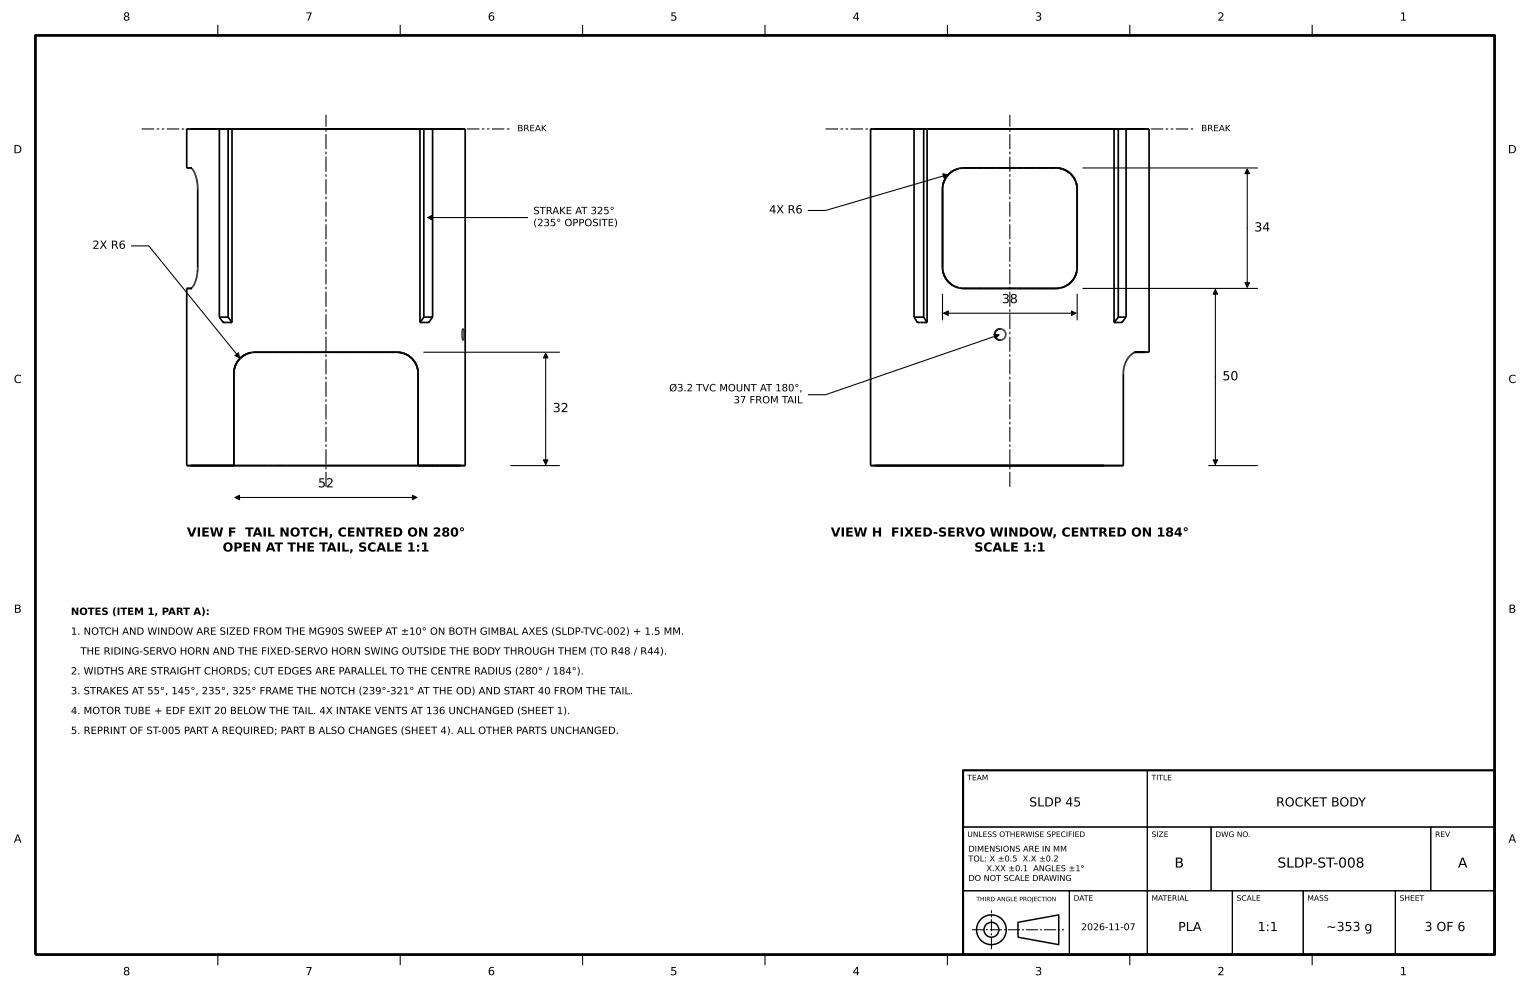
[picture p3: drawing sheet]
<svg xmlns="http://www.w3.org/2000/svg" width="432mm" height="279mm" viewBox="0 0 432 279" stroke-linecap="round" stroke-linejoin="round" font-family="sans-serif">
<g fill="none" stroke="#000" stroke-width=".48">
<path d="M52.7 36.4v11M52.7 36.4h.4M52.7 36.4h.1M52.7 36.4h.2M53.1 36.4h.9M53.1 36.4h.8M53.9 36.4h.1M53.9 36.4h.2M54 36.4h.1M54 36.4h.4M54.1 36.4h.1M54.1 36.4h.2"/>
<path d="M54.3 36.4h.1M54.3 36.4h.2M54.3 36.4h.3M54.5 36.4h.1M54.5 36.4h.4M54.6 36.4h2.6M54.6 36.4h.4M55.1 36.4h.6M55.2 36.4h.4zM55.6 36.4h.1M55.7 36.4h.1M55.7 36.4h.5"/>
<path d="M55.8 36.4h.8M55.9 36.4h.9M56.3 36.4h.6M56.7 36.4h.1M56.8 36.4h.2M56.8 36.4h.5M57 36.4h.7M57 36.4h.2M57.2 36.4h.1M57.3 36.4h.4M57.3 36.4h1.2M57.7 36.4h.6"/>
<path d="M57.7 36.4h.5M57.7 36.4h3.6M58.2 36.4h1.6M58.3 36.4h.2M58.5 36.4h.5M58.6 36.4h.4M59 36.4h1M59 36.4h.1M59.4 36.4h.2M59.8 36.4h2.4M59.8 36.4h.2M60 36.4h2.8"/>
<path d="M60 36.4h3M61.3 36.4h.1M61.3 36.4h.9M61.9 36.4v53.1M61.9 36.4h.6M61.9 36.4h1.1M61.9 36.4h1.4M61.9 36.4h2.5M62.2 36.4h.3M62.2 36.4h.6M62.5 36.4h.5M62.8 36.4h.6"/>
<path d="M62.8 36.4h1.3M63.3 36.4h1.1M63.4 36.4h.7M64.1 36.4h1.4M64.1 36.4h12.2M64.4 36.4v53.1M64.4 36.4h1.1M65.5 36.4v54.6M65.5 36.4h1.6M65.5 36.4h3M65.5 36.4h.1M65.5 36.4h6.1"/>
<path d="M67.2 36.4h.6M67.9 36.4h.6M68.5 36.4h6.7M68.7 36.4h.6M69.5 36.4h.6M70.4 36.4h1.2M71.6 36.4h.2M71.8 36.4h3.4M71.8 36.4h4.5M75.2 36.4h1.8M76.3 36.4h6.3M76.3 36.4h.7"/>
<path d="M77 36.4h2.2M77 36.4h7.4M79.2 36.4h.9M79.3 36.4h15.8M80.9 36.4h1.1M82.6 36.4h.5M82.6 36.4h1.9M83.2 36.4h.5M84.4 36.4h.5M84.4 36.4h1M84.5 36.4h.9M85.1 36.4h.5"/>
<path d="M85.4 36.4h.9M86.3 36.4h.5M86.3 36.4h.9M86.4 36.4h.9M86.9 36.4h.5M87.2 36.4h17.4M87.3 36.4h5.4M88.1 36.4h.5M88.9 36.4h.6M89.9 36.4h.5M90.7 36.4h1.2M91.9 36.4h.1"/>
<path d="M91.9 36.4h3.2M92.8 36.4h.9M94.8 36.4h.8M95.1 36.4h1.9M96.5 36.4h.4M97 36.4h1.8M97 36.4h.4M97 36.4h1.9M98.5 36.4h.4M98.8 36.4h3.6M98.9 36.4h1.9M98.9 36.4h.4"/>
<path d="M100.3 36.4h.4M100.8 36.4h.4M100.8 36.4h3.7M102.1 36.4h.4M102.4 36.4h4.6M102.7 36.4h.4M103.9 36.4h.4M104.4 36.4h.5M104.5 36.4h2.5M104.6 36.4h3M104.9 36.4h.1M104.9 36.4h7.7"/>
<path d="M107 36.4h.7M107 36.4h5.2M107.6 36.4h1.8M107.7 36.4h1.6M109.3 36.4h1.7M109.4 36.4h1.6M111 36.4h7.5M111 36.4h1.6M112.4 36.4h1.2M112.6 36.4h1.7M112.6 36.4h1.6M114 36.4h.6"/>
<path d="M114.2 36.4h.8M114.3 36.4h.7M114.6 36.4h.6M115 36.4h3.5M115 36.4h4.3M115.4 36.4h.6M116.2 36.4h.5M116.9 36.4h1.6M118.5 36.4h.1M118.5 36.4h.8M118.5 36.4v54.6M118.5 36.4h1.1"/>
<path d="M119.3 36.4h1.3M119.6 36.4v53.1M119.6 36.4h2.5M120.6 36.4h1.7M120.6 36.4h1.8M121 36.4h3.5M121 36.4h1.3M121 36.4h1.1M122.1 36.4v53.1M122.3 36.4h1.2M122.4 36.4h.6M123 36.4h4.1"/>
<path d="M123 36.4h.5M123.5 36.4h.5M124 36.4h.5M124 36.4h1M124.5 36.4h.5M124.5 36.4h3.4M125 36.4h2.1M127.1 36.4h.4M127.5 36.4h1.4M127.5 36.4h.4M127.5 36.4h1.1M127.9 36.4h.7"/>
<path d="M127.9 36.4h.1M127.9 36.4h1M128.6 36.4h.3M128.6 36.4h.5M128.9 36.4h.1M128.9 36.4h.2M128.9 36.4h.4M129 36.4h1.1M129.1 36.4h.1M129.1 36.4h.4M129.3 36.4h.2M129.5 36.4h.2"/>
<path d="M129.5 36.4h.3M129.6 36.4h.1M129.7 36.4h.1M129.8 36.4h.1M129.8 36.4h.3M129.9 36.4h.1M130 36.4h.1M130.1 36.4h1.2M130.1 36.4h1M130.1 36.4h.1M131.1 36.4h.1M131.2 36.4h.1"/>
<path d="M131.3 36.4h.1M131.3 36.4v95M245.7 36.4v95h.2M245.7 36.4h.6M245.7 36.4h.1M245.8 36.4h.1M245.8 36.4h.5M246 36.4h.1M246.3 36.4h.3M246.3 36.4h.4M246.6 36.4h.1M246.7 36.4h.2"/>
<path d="M246.7 36.4h.1M246.7 36.4h.5M246.9 36.4h1M246.9 36.4h.1M246.9 36.4h.3M247 36.4h.1M247.1 36.4h.1M247.1 36.4h.4M247.2 36.4h.2M247.2 36.4h.1M247.4 36.4h.1M247.4 36.4h.4"/>
<path d="M247.4 36.4h.3M247.5 36.4h.2M247.7 36.4h.2M247.7 36.4h.4M247.8 36.4h.3M247.9 36.4h.5M247.9 36.4h.1M248 36.4h1.1M248.1 36.4h.3M248.4 36.4h1.6M248.4 36.4h.4M248.8 36.4h.8"/>
<path d="M248.8 36.4h.3M249.1 36.4h2.4M249.1 36.4h.5M249.6 36.4h.9M249.6 36.4h.4M250 36.4h3.1M250 36.4h.5M250.5 36.4h.9M251.4 36.4h.6M251.4 36.4h.5M251.5 36.4h1.9M251.9 36.4h.6"/>
<path d="M252 36.4h.5M252.5 36.4h.6M253.1 36.4h.3h-1.2h1.3M253.1 36.4h5.4M253.4 36.4h5.5M253.5 36.4h5.4M258 36.4v53.1M258 36.4h.9M258 36.4h2.7M258.5 36.4h2.2M258.5 36.4h.4M258.9 36.4h.7"/>
<path d="M258.9 36.4h.8M259.6 36.4h1.6M259.7 36.4h1.4M260.7 36.4h3.8M260.7 36.4v53.1M260.7 36.4h1M261.1 36.4h4.7M261.2 36.4h2.4M261.7 36.4v54.6M261.7 36.4h1.9M263.6 36.4h.8M263.6 36.4h7.8"/>
<path d="M264.4 36.4h4.9M264.5 36.4h1.3M265.8 36.4h.1M265.8 36.4h.8M265.8 36.4h.2M266.3 36.4h.2M266.6 36.4h5.2M269.2 36.4h2.1M269.3 36.4h2.1M271.4 36.4h10.4M271.4 36.4h.3M271.6 36.4h.2"/>
<path d="M271.7 36.4h2M271.8 36.4h5.4M271.8 36.4h2.1M273.9 36.4h1.6M275.5 36.4h1.7M277.2 36.4h5.5M277.2 36.4h1.9M277.7 36.4h1.4M279.1 36.4h1.9M279.6 36.4h1.9M281.5 36.4h1.3M281.5 36.4h1.4"/>
<path d="M282.7 36.4h.4M282.7 36.4h.5M282.8 36.4h2.4M283.4 36.4h1.3zM284.5 36.4h.6M284.7 36.4h7.8M285.3 36.4h1.3h-1.3M287.2 36.4h1.3zM288.9 36.4h3.7M290.1 36.4h.6M292.1 36.4h.4M292.5 36.4h1.6"/>
<path d="M293.5 36.4h.5M294 36.4h.1M294 36.4h13.8M294.1 36.4h.1M294.1 36.4h5.8M294.3 36.4h-1.7h1.9M294.5 36.4h1.8M294.5 36.4h1.7M296.3 36.4h1.6M296.3 36.4h1.7M297.9 36.4h.9M298.4 36.4h.4"/>
<path d="M298.8 36.4h.5M299.3 36.4h.3M299.6 36.4h8.9M299.6 36.4h.3M299.9 36.4h.9M300.8 36.4h7M300.8 36.4h.5M303.8 36.4h.2M304 36.4h4.9M307.8 36.4h1.1M307.8 36.4h.8M308.5 36.4h.8"/>
<path d="M308.6 36.4h.8M308.9 36.4h3.5M308.9 36.4h.4M309.3 36.4h2.9M309.3 36.4h2.7h-.4M309.4 36.4h.1M309.4 36.4h1.7M311.1 36.4h1.3M311.1 36.4h.3M311.1 36.4h.5M311.6 36.4h.6M312.2 36.4h1.4"/>
<path d="M312.2 36.4h.8M312.4 36.4h.6M312.8 36.4h2.1M313 36.4h.6M313 36.4h2.4M313.6 36.4h.8M314.1 36.4h3.4M314.4 36.4v54.6M314.4 36.4h1.2M315.2 36.4h.7M315.4 36.4h.5M315.6 36.4v53.1"/>
<path d="M315.6 36.4h2.2M315.8 36.4h.5M315.9 36.4h.4M316.3 36.4h.6M316.4 36.4h.5M316.9 36.4h1M316.9 36.4h.4M316.9 36.4h-.3h.7M317.3 36.4h.6M317.3 36.4h.5M317.8 36.4v53.1M317.9 36.4h.4"/>
<path d="M317.9 36.4h2M318.3 36.4h.8M318.3 36.4h1M318.6 36.4h.5M319.1 36.4h.8M319.1 36.4h.2M319.3 36.4h1.2M319.3 36.4h.6M319.9 36.4h1.3M319.9 36.4h.4M320.3 36.4h.2M320.3 36.4h.9"/>
<path d="M320.5 36.4h.9M321.2 36.4h1M321.2 36.4h.6M321.4 36.4h.3M321.4 36.4h2.1M321.7 36.4h.3M321.8 36.4h.2M322 36.4h.1M322 36.4h.2M322 36.4h.4M322.2 36.4h.3M322.2 36.4h.2"/>
<path d="M322.4 36.4h.1M322.4 36.4h.3M322.5 36.4h.2M322.7 36.4h.4M322.7 36.4h.3M322.9 36.4h.1M323 36.4h.1M323.1 36.4h.1M323.1 36.4h.4M323.5 36.4h.3M323.8 36.4h.5M323.8 36.4h.3"/>
<path d="M324 36.4h.1M324.1 36.4h.1M324.2 36.4h.1M324.3 36.4h.1M324.3 36.4v63M52.7 47.4h1.2M52.7 47.4h.1M53.9 47.4h.1M53.9 47.4h.2M53.9 47.4l.6 .7 .6 1.2 .7 3.3v23.2l-.3 2.5-.8 2.2-.7 .8-1.3 .1M54 47.4h.1M266 53.4v22"/>
<path d="M266.1 52.1l-.1 1.3M266.2 51.9l-.1 .2M266.2 51.9h.1M266.3 51.6l-.1 .3M266.3 51.6h.1M266.3 51.4v.2M266.3 51.4h.1M266.4 51.2l-.1 .2M266.4 51.2h.1M266.5 51l-.1 .2M266.5 51h.1M266.6 50.7l-.1 .3"/>
<path d="M266.6 50.7h.1M266.7 50.5l-.1 .2M266.7 50.5h.1M266.8 50.3l-.1 .2M266.9 50.3l-.2 .2M266.9 50.3h.1M267 50.1l-.1 .2M267 50.1h.1M267.1 49.9l-.1 .2M267.1 49.9h.1M267.3 49.7l-.2 .2M267.3 49.7h.1"/>
<path d="M267.4 49.5l-.1 .2M267.4 49.5h.1M267.6 49.3l-.2 .2M267.6 49.3h.1M267.8 49.2l-.2 .1M267.8 49.1h.1M267.8 49.1l-.2 .2M267.9 49l-.1 .1M268 49h.1M268 49l-.2 .1M268.1 48.8l-.1 .2M268.1 48.8l-.2 .2"/>
<path d="M268.1 48.8h.1M268.3 48.6l-.2 .2M268.4 48.6h.1M268.4 48.6l-.3 .2M268.6 48.5l-.2 .1M268.6 48.5h.1M268.8 48.3l-.2 .2M269 48.2l-.2 .1M269 48.2h.1M269.2 48.1l-.2 .1M269.2 48.1h.1M269.5 48l-.3 .1"/>
<path d="M269.5 47.9h.1M269.5 47.9l-.3 .2M269.7 47.8l-.2 .2M269.7 47.8h.1M270 47.7l-.3 .1M270 47.7h.1M270.3 47.7h-.3M270.3 47.7h.1M270.5 47.6l-.2 .1M271.1 47.5l-.6 .1M271.1 47.5h-.3M273.8 47.4l-2.7 .1"/>
<path d="M273.8 47.4h3.7M277.5 47.4h9.4M286.9 47.4h1.9M288.8 47.4h9.7M298.5 47.4h.3M298.5 47.4h.2M298.7 47.4l.3 .1M298.8 47.4h.1M298.8 47.4l.2 .1M299 47.5h.1M299 47.5h.3M299.3 47.5h.1"/>
<path d="M299.3 47.5l.3 .1M299.6 47.6l.3 .1M299.6 47.6h.1M299.9 47.7l.2 .1M299.9 47.7h.1M299.9 47.7l.3 .1M300.1 47.8l.3 .1M300.1 47.8h.1M300.2 47.8l.2 .1M300.2 47.8l.3 .1M300.4 47.9l.2 .1M300.4 47.9h.1"/>
<path d="M300.5 47.9l.1 .1M300.5 47.9l.2 .2M300.6 48l.3 .1M300.6 48l.1 .1M300.7 48.1h.2M300.7 48.1l.3 .1M300.9 48.1l.2 .2M300.9 48.1l.1 .1M301 48.2l.1 .1M301 48.2l.3 .2M301.1 48.3l.2 .1M301.3 48.4h.1"/>
<path d="M301.3 48.4l.2 .1M301.3 48.4l.3 .2M301.5 48.5l.1 .1M301.5 48.5l.2 .2M301.6 48.6l.2 .1M301.6 48.6l.1 .1M301.7 48.7h.1M301.7 48.7l.3 .2M301.8 48.7l.2 .2M302 48.9l.2 .2M302 48.9h.1M302.2 49.1l.1 .1"/>
<path d="M302.2 49.1l.2 .2M302.3 49.2l.2 .2M302.3 49.2h.1M302.4 49.3l.1 .1M302.4 49.3l.1 .2M302.5 49.4l.2 .2M302.5 49.4v.1M302.5 49.5l.2 .1M302.5 49.5l.2 .2M302.7 49.6l.1 .2M302.7 49.6v.1M302.7 49.7l.1 .1"/>
<path d="M302.7 49.7l.2 .2M302.8 49.8l.2 .2M302.8 49.8l.1 .1M302.9 49.9l.1 .1M302.9 49.9l.1 .2M303 50l.1 .2M303 50v.1M303 50.1l.1 .1M303 50.1l.2 .3M303.1 50.2l.1 .2M303.2 50.4h.1M303.2 50.4l.1 .2"/>
<path d="M303.3 50.6h.1M303.3 50.6l.1 .2M303.3 50.6l.1 .3M303.4 50.8l.1 .3M303.4 50.9h.1M303.5 51.1l.1 .2M303.5 51.1h.1M303.6 51.3l.1 .2M303.6 51.3h.1M303.6 51.3l.1 .3M303.7 51.5l.1 .3M303.7 51.5v.1"/>
<path d="M303.7 51.6l.1 .2M303.8 51.8v.2M303.8 51.8h.1M303.8 51.8l.1 .3M303.8 52l.1 .1M303.8 52l.1 .2M303.9 52.1v.1M303.9 52.1v.3M303.9 52.2v.2M303.9 52.2v.3M303.9 52.4v.1M303.9 52.4v.2"/>
<path d="M303.9 52.5v.1M303.9 52.5l.1 .2M303.9 52.6l.1 .1M303.9 52.6l.1 .3M304 52.7v.2M304 52.9h.1M304 52.9v.2M304 52.9v.3M304 53.1v.3M304 53.2h.1M304 53.2v.2M304 53.4v22"/>
<path d="M266 75.4l.1 1.3M266.1 76.7l.1 .2M266.2 76.9h.1M266.2 76.9l.1 .3M266.3 77.2h.1M266.3 77.2v.2M266.3 77.4l.1 .2M266.3 77.4h.1M266.4 77.6h.1M266.4 77.6l.1 .2M266.5 77.8h.1M266.5 77.8l.1 .3"/>
<path d="M266.6 78.1l.1 .2M266.6 78.1h.1M266.7 78.3h.1M266.7 78.3l.1 .2M266.7 78.3l.2 .2M266.9 78.5h.1M266.9 78.5l.1 .2M267 78.7h.1M267 78.7l.1 .2M267.1 78.9l.2 .2M267.1 78.9h.1M267.3 79.1h.1"/>
<path d="M267.3 79.1l.1 .2M267.4 79.3l.2 .2M267.4 79.3h.1M267.6 79.5h.1M267.6 79.5l.2 .2M267.6 79.5l.2 .1M267.8 79.7h.1M267.8 79.7l.2 .1M267.8 79.7l.1 .1M267.9 79.8l.2 .2M268 79.8h.1M268 79.8l.1 .2"/>
<path d="M268.1 80h.1M268.1 80l.2 .2M302 79.8l-.1 .2M302 79.8h.1M302.2 79.7l-.2 .1M302.2 79.7l-.1 .1M302.2 79.7h.1M302.4 79.5l-.2 .2M302.4 79.5l-.2 .1M302.4 79.5h.1M302.6 79.3l-.2 .2M302.6 79.3h.1"/>
<path d="M302.7 79.1l-.1 .2M302.7 79.1h.1M302.9 78.9l-.2 .2M302.9 78.9h.1M303 78.7l-.1 .2M303 78.7h.1M303.1 78.5l-.1 .2M303.1 78.5h.1M303.3 78.3l-.2 .2M303.3 78.3l-.1 .2M303.3 78.3h.1M303.4 78.1l-.1 .2"/>
<path d="M303.4 78.1h.1M303.5 77.8l-.1 .3M303.5 77.8h.1M303.6 77.6l-.1 .2M303.6 77.6h.1M303.7 77.4l-.1 .2M303.7 77.4h.1M303.7 77.2v.2M303.7 77.2h.1M303.8 76.9l-.1 .3M303.8 76.9h.1M303.9 76.7l-.1 .2"/>
<path d="M304 75.4l-.1 1.3M52.7 81.4h1.2M52.7 81.4v50M52.7 81.4h.1M53.9 81.4h.2M53.9 81.4h.1M61.9 89.5l1.1 1.5M61.9 89.5h2.5M63 91h2.5M63 90.7v.3M64.4 89.5l1.1 1.5M69.5 100h-.1"/>
<path d="M69.5 100l-.3 .1M69.6 99.9l-.2 .1M69.6 99.9l-.1 .1M69.7 99.8l-.1 .1M69.7 99.8l-.2 .2M69.8 99.8l-.2 .1M69.8 99.8h-.1M70 99.7l-.2 .1M70 99.7l-.3 .1M70 99.7h.1M70.3 99.6l-.3 .1M70.4 99.6h.1"/>
<path d="M70.4 99.6l-.4 .1M70.7 99.6h-.3M70.7 99.6h-.4M71 99.5l-.3 .1M71 99.5h.1M72 99.4l-1 .1M72 99.4h40M112 99.4h.4M112.4 99.4h.3M112.4 99.4h.2M112.6 99.4h.1M112.6 99.4l.2 .1"/>
<path d="M112.7 99.4l.2 .1M112.7 99.4l.1 .1M112.8 99.5h.1M112.8 99.5h.2M112.9 99.5h.3M112.9 99.5h.1M113 99.5h.2M113.2 99.5l.3 .1M113.2 99.5h.1M113.2 99.5l.2 .1M113.4 99.6h.2M113.5 99.6h.1"/>
<path d="M113.5 99.6l.3 .1M113.6 99.6l.2 .1M113.8 99.7l.2 .1M113.8 99.7h.1M114 99.8h.2M114 99.8h.1M114 99.8l.3 .1M114.2 99.8l.1 .1M114.2 99.8l.2 .1M114.3 99.9l.3 .1M114.3 99.9h.1M114.4 99.9l.2 .1"/>
<path d="M114.6 100l.1 .1M114.6 100h.1M114.6 100l.2 .1M118.5 91h2.5M119.6 89.5l-1.1 1.5M119.6 89.5h2.5M121 90.7v.3M122.1 89.5l-1.1 1.5M130.4 94.4v.1M130.4 94.5v.2M130.4 94.3v.1M130.4 94.2v.1"/>
<path d="M130.4 94.7h.1M130.4 94.7v.2M130.4 94.1v.1M130.4 94v.1M130.4 94.9h.1M130.4 94.9v.2M130.4 93.9v.1M130.4 93.8v.1M130.4 95.1h.1M130.4 95.1v.1M130.4 93.7v.1M130.4 93.6v.1"/>
<path d="M130.4 95.2v.1M130.4 95.3l.1 .1M130.4 93.5v.1M130.5 93.5h-.1M130.5 95.4h.1M130.5 95.4v.2M130.5 93.4v.1M130.5 93.3v.1M130.5 95.6h.1M130.5 95.6v.1M130.5 93.2v.1M130.5 93.1v.1"/>
<path d="M130.5 95.7h.1M130.5 93.1h.1M130.5 95.7l.1 .1M130.5 93v.1M130.6 95.8h.1M130.6 95.8v.1M130.6 93h-.1M130.6 96h.1M130.6 92.8h.1M130.6 95.9h.1M130.6 92.9h.1M130.6 95.9v.1"/>
<path d="M130.6 92.8v.1M130.7 92.8h-.1M130.7 96h.1M130.7 92.8h.1M130.8 92.8h.1M130.8 92.8v.1M130.8 92.9h.1M130.8 95.9h.1M130.8 92.9v.1M130.8 95.8v.1M130.8 93h.1M130.8 95.8h.1"/>
<path d="M130.8 93l.1 .2M130.9 95.7l-.1 .1M130.9 95.7h.1M130.9 95.6v.1M130.9 93.2h.1M130.9 95.6h.1M130.9 93.2v.1M130.9 95.5v.1M130.9 95.5h.1M130.9 93.3v.1M130.9 95.4v.1M130.9 93.4v1"/>
<path d="M130.9 95.4h.1M130.9 95.3v.1M130.9 95.3h.1M130.9 95.2v.1M130.9 95.2h.1M130.9 95.1v.1M130.9 95.1h.1M130.9 95v.1M130.9 94.9v.1M130.9 94.9h.1M130.9 94.8v.1M130.9 94.8h.1"/>
<path d="M130.9 94.7v.1M130.9 94.6v.1M130.9 94.6h.1M130.9 94.5v.1M130.9 94.4v.1M258 89.5l.9 1.5M258 89.5h2.7M258.9 91h2.8M258.9 90.7v.3M260.7 89.5l1 1.5M268.1 80l.3 .2M268.4 80.2h.1"/>
<path d="M268.4 80.2l.2 .1M268.6 80.3l.2 .2M268.6 80.3h.1M268.8 80.5l.2 .1M269 80.6l.2 .1M269 80.6h.1M269.2 80.7l.3 .2M269.2 80.7l.3 .1M269.2 80.7h.1M269.5 80.8l.2 .2M269.5 80.9h.1M269.7 81l.3 .1"/>
<path d="M269.7 81h.1M270 81.1h.3M270 81.1h.1M270.3 81.1l.2 .1M270.3 81.1h.1M270.5 81.2l.6 .1M270.8 81.3h.3M271.1 81.3l2.7 .1M273.8 81.4h3.7M277.5 81.4h9.4M280.7 94.4v.1M280.7 94.5v.3"/>
<path d="M280.7 94.2v.2M280.7 94.2h.1M280.7 94.8v.1M280.7 94.9l.1 .2M280.8 94.3v.3M280.8 93.9l-.1 .3M280.8 94.2v.1M280.8 94.6h.1M280.8 94.6v.3M280.8 93.8v.1M280.8 95.1h.1M280.8 93.9v.3"/>
<path d="M280.8 94.9h.1M280.8 93.9h.1M280.8 94.9l.1 .3M280.8 95.1l.1 .2M280.9 93.7l-.1 .1M280.9 93.6v.1M280.9 93.7l-.1 .2M280.9 95.3h.1M280.9 95.2h.1M281 93.6l-.1 .1M281 95.2l.1 .2M281 95.3l.1 .2"/>
<path d="M281.1 93.4l-.1 .2M281.1 95.4h.1M281.1 93.4h.1M281.1 95.4l.1 .1M281.1 95.5l.2 .2M281.2 93.2l-.3 .4M281.2 93.3l-.1 .1M281.2 95.5l.1 .1M281.3 93.1l-.1 .1M281.3 93.2l-.1 .1M281.3 95.6l.1 .1M281.3 95.7l.1 .1"/>
<path d="M281.4 95.7l.3 .2M281.4 95.8l.3 .1M281.4 93l-.1 .1M281.4 93.1l-.1 .1M281.6 93l-.2 .1M281.7 92.9h-.1M281.7 92.9l-.3 .1M281.7 95.9h.2M281.7 95.9l.2 .1M281.9 92.8l-.2 .1M281.9 92.9h-.2M281.9 95.9l.1 .1"/>
<path d="M282 92.8l-.1 .1M282 96h.2M282.2 96h.1M282.3 92.8h.1M282.3 92.8h-.3M282.3 96h-.1M282.3 92.8l1.2 .6 .4 1.1M282.4 92.8h-.1M282.4 92.8h-.4M283.1 95.8l-.8 .2M283.2 95.7l-.1 .1M283.5 95.4l-.3 .3"/>
<path d="M283.6 95.3l-.1 .1M283.7 95.1l-.1 .2M283.7 95.1h.1M283.8 94.9l-.1 .2M283.8 94.8v.1M283.8 94.6v.2M283.9 94.5l-.1 .1M286.9 81.4h1.9M299.5 81.2h.1M299.5 81.2l-1.5 .2h-9.2M299.7 81.1h.1M299.7 81.1l-.2 .1"/>
<path d="M300 81.1h.1M300 81.1h-.3M300.3 81h.1M300.3 81l-.3 .1M300.5 80.9h.1M300.5 80.8l-.2 .2M300.8 80.7h.1M300.8 80.7l-.3 .2M300.8 80.7l-.3 .1M301 80.6h.1M301 80.6l-.2 .1M301.2 80.5h.1"/>
<path d="M301.2 80.5l-.2 .1M301.4 80.3l-.2 .2M301.4 80.3h.1M301.6 80.2l-.2 .1M301.6 80.2h.1M301.9 80l-.3 .2M301.9 80l-.2 .2M301.9 80h.1M314.4 91h2.2M315.6 89.5l-1.2 1.5M315.6 89.5h2.2M316.6 90.7v.3"/>
<path d="M317.8 89.5l-1.2 1.5M320.2 99.4h.3M320.2 99.4h.6M320.2 99.4h2.9M320.5 99.4h1.6M320.6 99.4l-1.2 .6-1.1 1.1-.8 1.6-.4 1.9-.1 26.8M320.7 99.4h-.1M320.7 99.4h1.5M320.8 99.4h2.2M322.1 99.4h.9M322.2 99.4h2.1M323 99.4h.1"/>
<path d="M323.1 99.4h1.2M323.1 99.4h.1M324.3 99.4h.1M66 105.4v26M66 105.3v.1M66 105.2v.1M66 105.2v.2M66 105.2h.1M66 105v.2M66 105h.1M66 104.8v.2M66 104.8h.1"/>
<path d="M66.1 104.6l-.1 .2M66.1 104.6h.1M66.1 104.4v.2M66.1 104.4h.1M66.1 104.2v.2M66.1 104.2h.1M66.2 104l-.1 .2M66.2 104h.1M66.2 103.9v.1M66.2 103.8v.1M66.2 103.8v.2M66.3 103.7l-.1 .1"/>
<path d="M66.3 103.7l-.1 .2M66.3 103.6v.1M66.3 103.6l-.1 .2M66.3 103.4v.3M66.3 103.4v.2M66.4 103.4h-.1M66.4 103.4l-.1 .2M66.4 103.2l-.1 .2M66.4 103.2v.2M66.4 103.1v.1M66.4 103.1v.3M66.5 103l-.1 .2"/>
<path d="M66.5 103l-.1 .1M66.5 102.9v.1M66.5 102.9l-.1 .2M66.6 102.8l-.1 .2M66.6 102.8l-.1 .1M66.7 102.7l-.1 .1M66.7 102.7l-.2 .2M66.7 102.6l-.1 .2M66.7 102.6v.1M66.8 102.5l-.1 .1M66.8 102.5l-.1 .2M66.8 102.4l-.1 .2"/>
<path d="M66.8 102.4v.1M66.9 102.2l-.1 .2M66.9 102.2l-.1 .3M67 102.2l-.2 .2M67 102.2h-.1M67 102v.2M67 102l-.1 .2M67.1 102l-.1 .2M67.1 102h-.1M67.2 101.8l-.1 .2M67.2 101.8l-.2 .2M67.2 101.8h.1"/>
<path d="M67.3 101.6l-.1 .2M67.4 101.6l-.2 .2M67.4 101.6h-.1M67.5 101.4l-.1 .2M67.5 101.4l-.2 .2M67.5 101.4h.1M67.7 101.3l-.2 .1M67.7 101.2l-.2 .2M67.7 101.2h.1M68 100.9l-.3 .3M68 100.9h.1M68.2 100.8l-.2 .1"/>
<path d="M68.2 100.8h.1M68.4 100.6l-.2 .2M68.4 100.6h.1M68.5 100.5l-.1 .1M68.6 100.5h-.1M68.6 100.5l-.2 .1M68.7 100.4l-.2 .1M68.7 100.4l-.1 .1M68.8 100.3l-.1 .1M68.8 100.3l-.2 .2M68.9 100.2l-.2 .2M68.9 100.2l-.1 .1"/>
<path d="M69 100.2h-.1M69 100.2l-.2 .1M69.1 100.1l-.2 .1M69.1 100.1l-.1 .1M69.2 100.1h-.1M69.2 100.1l-.2 .1M69.4 100l-.3 .1M69.4 100l-.2 .1M114.7 100.1h.1M114.7 100.1l.2 .1M114.8 100.1l.3 .2M114.8 100.1l.1 .1"/>
<path d="M114.9 100.2l.2 .1M115.1 100.3l.2 .1M115.1 100.3h.1M115.3 100.4h.1M115.3 100.4l.1 .1M115.3 100.4l.3 .2M115.4 100.5l.2 .1M115.6 100.6h.1M115.6 100.6l.1 .1M115.7 100.7h.1M115.7 100.7l.2 .1M115.9 100.8h.1"/>
<path d="M115.9 100.8l.1 .1M116 100.9h.1M116 100.9l.1 .2M116 100.9l.2 .2M116.1 101.1h.1M116.1 101.1l.2 .1M116.2 101.1l.1 .1M116.3 101.2h.1M116.3 101.2l.1 .1M116.4 101.3h.1M116.4 101.3l.1 .2M116.5 101.5h.1"/>
<path d="M116.5 101.5l.2 .1M116.7 101.6h.1M116.7 101.6l.1 .2M116.8 101.8h.1M116.8 101.8l.1 .1M116.9 101.9h.1M116.9 101.9l.1 .2M117 102.1h.1M117 102.1l.1 .1M117.1 102.2h.1M117.1 102.2l.1 .2M117.1 102.3l.1 .1"/>
<path d="M117.2 102.4h.1M117.2 102.4l.1 .2M117.3 102.6h.1M117.3 102.6l.1 .1M117.3 102.6l.1 .2M117.4 102.7h.1M117.4 102.7l.1 .2M117.4 102.8l.1 .1M117.5 102.9h.1M117.5 102.9v.2M117.5 103.1h.1M117.5 103.1l.1 .2"/>
<path d="M117.6 103.3h.1M117.6 103.3l.1 .2M117.7 103.5h.1M117.7 103.5v.1M117.7 103.5v.2M117.7 103.6h.1M117.7 103.6l.1 .3M117.7 103.7l.1 .1M117.8 103.8v.1M117.8 103.8v.2M117.8 103.9v.1M117.8 104h.1"/>
<path d="M117.8 104l.1 .2M117.9 104.2h.1M117.9 104.2v.2M117.9 104.4h.1M117.9 104.4v.2M117.9 104.6l.1 .2M118 104.8v26.6M52.7 131.4h1.3M52.7 131.4h.1M52.7 131.4h26.3M53.9 131.4h.1M53.9 131.4h.3"/>
<path d="M54 131.4h.5M54 131.4h.2M54.2 131.4h.3M54.5 131.4h.8M54.5 131.4h11.5M55.3 131.4h.6M55.9 131.4h10.1M55.9 131.4h23.1M66 131.4h.1M79 131.4h1.9M79 131.4h1.8M80.8 131.4h37.1"/>
<path d="M80.9 131.4h43.1M117.9 131.4h5M118 131.4h1.4M118 131.4h1.3M119.3 131.4h3.7M119.4 131.4h9.3M123 131.4h1M124 131.4h1M124 131.4h5.9M125 131.4h3.7M128.7 131.4h1.4M128.7 131.4h1.2"/>
<path d="M129.9 131.4h.4M130.1 131.4h.1M130.3 131.4h.7M131 131.4h.3M131.3 131.4h.1M245.9 131.4h1M246.9 131.4h.5M246.9 131.4h.1M246.9 131.4h.2M246.9 131.4h1.2M247.1 131.4h.5M247.1 131.4h.2"/>
<path d="M247.3 131.4h.4M247.4 131.4h4.9M247.6 131.4h.4M247.7 131.4h4.9M248 131.4h4.4M248.1 131.4h4.5M252.3 131.4h1.2M252.4 131.4h1M252.6 131.4h31.2M252.6 131.4h2.1M253.4 131.4h30.5M253.5 131.4h1.2"/>
<path d="M254.7 131.4h42.2M254.7 131.4h49.4M283.8 131.4h16.7M283.9 131.4h13M296.9 131.4h14.7h-11.1M296.9 131.4h3.7M300.6 131.4h3.5M304.1 131.4h1.6M305.7 131.4h1.6M305.7 131.4h1.7M307.3 131.4h9.7M307.4 131.4h9.6"/>
</g>
<path d="M92 137.4v-105M285 137.4v-105" fill="none" stroke="#000" stroke-width=".3" stroke-dasharray="4.2 .7 .7 .7" stroke-linecap="butt"/>
<g fill="none" stroke="#000" stroke-width=".3">
<path d="M61.5 7v3M112.9 7v3M164.4 7v3M215.9 7v3M267.4 7v3M318.9 7v3M370.3 7v3M267.5 49.3l-34.5 10.1h-5M305.5 47.4h49.5M352 47.7v33.4M37 69.4h5l25.6 31.5M120.7 61.4h28.3"/>
<path d="M119.5 99.4h38.5M154 99.7v31.4M266 82.9v7.5M266.3 88.4h37.4M281.9 94.5l-48.9 16.9h-5M304 82.9v7.5M305.5 81.4h49.5M343 81.7v49.4M144 131.4h14M341 131.4h14M66.3 140.4h51.4M271.8 217.4h52v16h-52z"/>
<path d="M323.8 217.4h98v16h-98zM271.8 233.4h52v18h-52zM323.8 233.4h18v18h-18zM341.8 233.4h62v18h-62zM403.8 233.4h18v18h-18zM271.8 251.4h30v18h-30zM301.8 251.4h22v18h-22zM323.8 251.4h24v18h-24zM347.8 251.4h20v18h-20zM367.8 251.4h26v18h-26zM393.8 251.4h28v18h-28zM61.5 269.4v3"/>
<path d="M112.9 269.4v3M164.4 269.4v3M215.9 269.4v3M267.4 269.4v3M318.9 269.4v3M370.3 269.4v3"/>
</g>
<path d="M40 36.4h104M233 36.4h104" fill="none" stroke="#000" stroke-width=".3" stroke-dasharray="3.5 .7 .7 .7 .7 .7" stroke-linecap="butt"/>
<path d="M10 10h411.8v259.4h-411.8z" fill="none" stroke="#000" stroke-width=".78" stroke-linecap="butt"/>
<path d="M271.8 217.4h150v52h-150z" fill="none" stroke="#000" stroke-width=".6" stroke-linecap="butt"/>
<g fill="none" stroke="#000" stroke-width=".42">
<path d="M287.3 260.3l11.5-2.1v8.4l-11.5-2.1z"/>
<circle cx="279.8" cy="262.4" r="2.1"/>
<circle cx="279.8" cy="262.4" r="4.2"/>
</g>
<path d="M274.3 262.4h26M279.8 267.9v-11" fill="none" stroke="#000" stroke-width=".28" stroke-dasharray="3.4 .6 .6 .6" stroke-linecap="butt"/>
<g fill="#000" stroke="#000" stroke-width=".3">
<path d="M266.1 49l1.4 .3-1.1 1zM352 47.7l.6 1.3h-1.2zM120.7 61.4l1.3-.6v1.2zM351.4 79.8h1.2l-.6 1.3zM66.3 100.4l1-.8 .3 1.3zM266.3 88.4l1.3-.6v1.2zM280.5 94.3l1.4 .2-1 1zM302.4 87.8l1.3 .6-1.3 .6zM343 81.7l.6 1.3h-1.2zM154 99.7l.6 1.3h-1.2zM116.4 139.8l1.3 .6-1.3 .6zM153.4 129.8h1.2l-.6 1.3z"/>
<path d="M342.4 129.8h1.2l-.6 1.3zM66.3 140.4l1.3-.6v1.2z"/>
</g>
<g font-size="3.9">
<text x="331.5" y="244.8">B</text>
<text x="360.5" y="244.8">SLDP-ST-008</text>
<text x="411.5" y="244.8">A</text>
</g>
<g font-size="3.5">
<text x="354" y="65.3">34</text>
<text x="282.8" y="85.6">38</text>
<text x="345" y="107.3">50</text>
<text x="156" y="116.3">32</text>
<text x="89.8" y="137.6">52</text>
<text x="52.7" y="151.4">VIEW F TAIL NOTCH, CENTRED ON 280°</text>
<text x="62.8" y="155.7">OPEN AT THE TAIL, SCALE 1:1</text>
<text x="234.5" y="151.4">VIEW H FIXED-SERVO WINDOW, CENTRED ON 184°</text>
<text x="275" y="155.7">SCALE 1:1</text>
<text x="290.5" y="227.6">SLDP 45</text>
<text x="360.1" y="227.6">ROCKET BODY</text>
<text x="332.5" y="262.8">PLA</text>
<text x="355" y="262.8">1:1</text>
<text x="374.3" y="262.8">~353 g</text>
<text x="402" y="262.8">3 OF 6</text>
</g>
<g font-size="3.2">
<text x="34.7" y="5.8">8</text>
<text x="86.2" y="5.8">7</text>
<text x="137.7" y="5.8">6</text>
<text x="189.2" y="5.8">5</text>
<text x="240.6" y="5.8">4</text>
<text x="292.1" y="5.8">3</text>
<text x="343.6" y="5.8">2</text>
<text x="395.1" y="5.8">1</text>
<text x="3.8" y="43.2">D</text>
<text x="425.6" y="43.2">D</text>
<text x="217.1" y="60.2">4X R6</text>
<text x="26.1" y="70.2">2X R6</text>
<text x="3.9" y="108.1">C</text>
<text x="425.7" y="108.1">C</text>
<text x="3.9" y="172.9">B</text>
<text x="425.7" y="172.9">B</text>
<text x="3.9" y="237.8">A</text>
<text x="425.7" y="237.8">A</text>
<text x="34.7" y="275.2">8</text>
<text x="86.2" y="275.2">7</text>
<text x="137.7" y="275.2">6</text>
<text x="189.2" y="275.2">5</text>
<text x="240.6" y="275.2">4</text>
<text x="292.1" y="275.2">3</text>
<text x="343.6" y="275.2">2</text>
<text x="395.1" y="275.2">1</text>
</g>
<g font-size="2.8">
<text x="150.5" y="60.4">STRAKE AT 325°</text>
<text x="150.5" y="63.8">(235° OPPOSITE)</text>
<text x="188.9" y="110.4">Ø3.2 TVC MOUNT AT 180°,</text>
<text x="207" y="113.8">37 FROM TAIL</text>
<text x="20" y="173.5">NOTES (ITEM 1, PART A):</text>
<text x="20" y="179.1">1. NOTCH AND WINDOW ARE SIZED FROM THE MG90S SWEEP AT ±10° ON BOTH GIMBAL AXES (SLDP-TVC-002) + 1.5 MM.</text>
<text x="22.7" y="184.7">THE RIDING-SERVO HORN AND THE FIXED-SERVO HORN SWING OUTSIDE THE BODY THROUGH THEM (TO R48 / R44).</text>
<text x="20" y="190.3">2. WIDTHS ARE STRAIGHT CHORDS; CUT EDGES ARE PARALLEL TO THE CENTRE RADIUS (280° / 184°).</text>
<text x="20" y="195.9">3. STRAKES AT 55°, 145°, 235°, 325° FRAME THE NOTCH (239°-321° AT THE OD) AND START 40 FROM THE TAIL.</text>
<text x="20" y="201.5">4. MOTOR TUBE + EDF EXIT 20 BELOW THE TAIL. 4X INTAKE VENTS AT 136 UNCHANGED (SHEET 1).</text>
<text x="20" y="207.1">5. REPRINT OF ST-005 PART A REQUIRED; PART B ALSO CHANGES (SHEET 4). ALL OTHER PARTS UNCHANGED.</text>
</g>
<text font-size="2.6" x="305.1" y="262.5">2026-11-07</text>
<g font-size="2.5">
<text x="146" y="37">BREAK</text>
<text x="339" y="37">BREAK</text>
</g>
<g font-size="2.3">
<text x="273.3" y="240.4">DIMENSIONS ARE IN MM</text>
<text x="273.3" y="243.1">TOL: X ±0.5 X.X ±0.2</text>
<text x="278.4" y="245.9">X.XX ±0.1 ANGLES ±1°</text>
<text x="273.3" y="248.6">DO NOT SCALE DRAWING</text>
</g>
<g font-size="2.1">
<text x="273" y="220.2">TEAM</text>
<text x="325" y="220.2">TITLE</text>
<text x="273" y="236.2">UNLESS OTHERWISE SPECIFIED</text>
<text x="325" y="236.2">SIZE</text>
<text x="343" y="236.2">DWG NO.</text>
<text x="405" y="236.2">REV</text>
<text x="303" y="254.2">DATE</text>
<text x="325" y="254.2">MATERIAL</text>
<text x="349" y="254.2">SCALE</text>
<text x="369" y="254.2">MASS</text>
<text x="395" y="254.2">SHEET</text>
</g>
<text font-size="1.7" x="275.5" y="254.3">THIRD ANGLE PROJECTION</text>
</svg>
